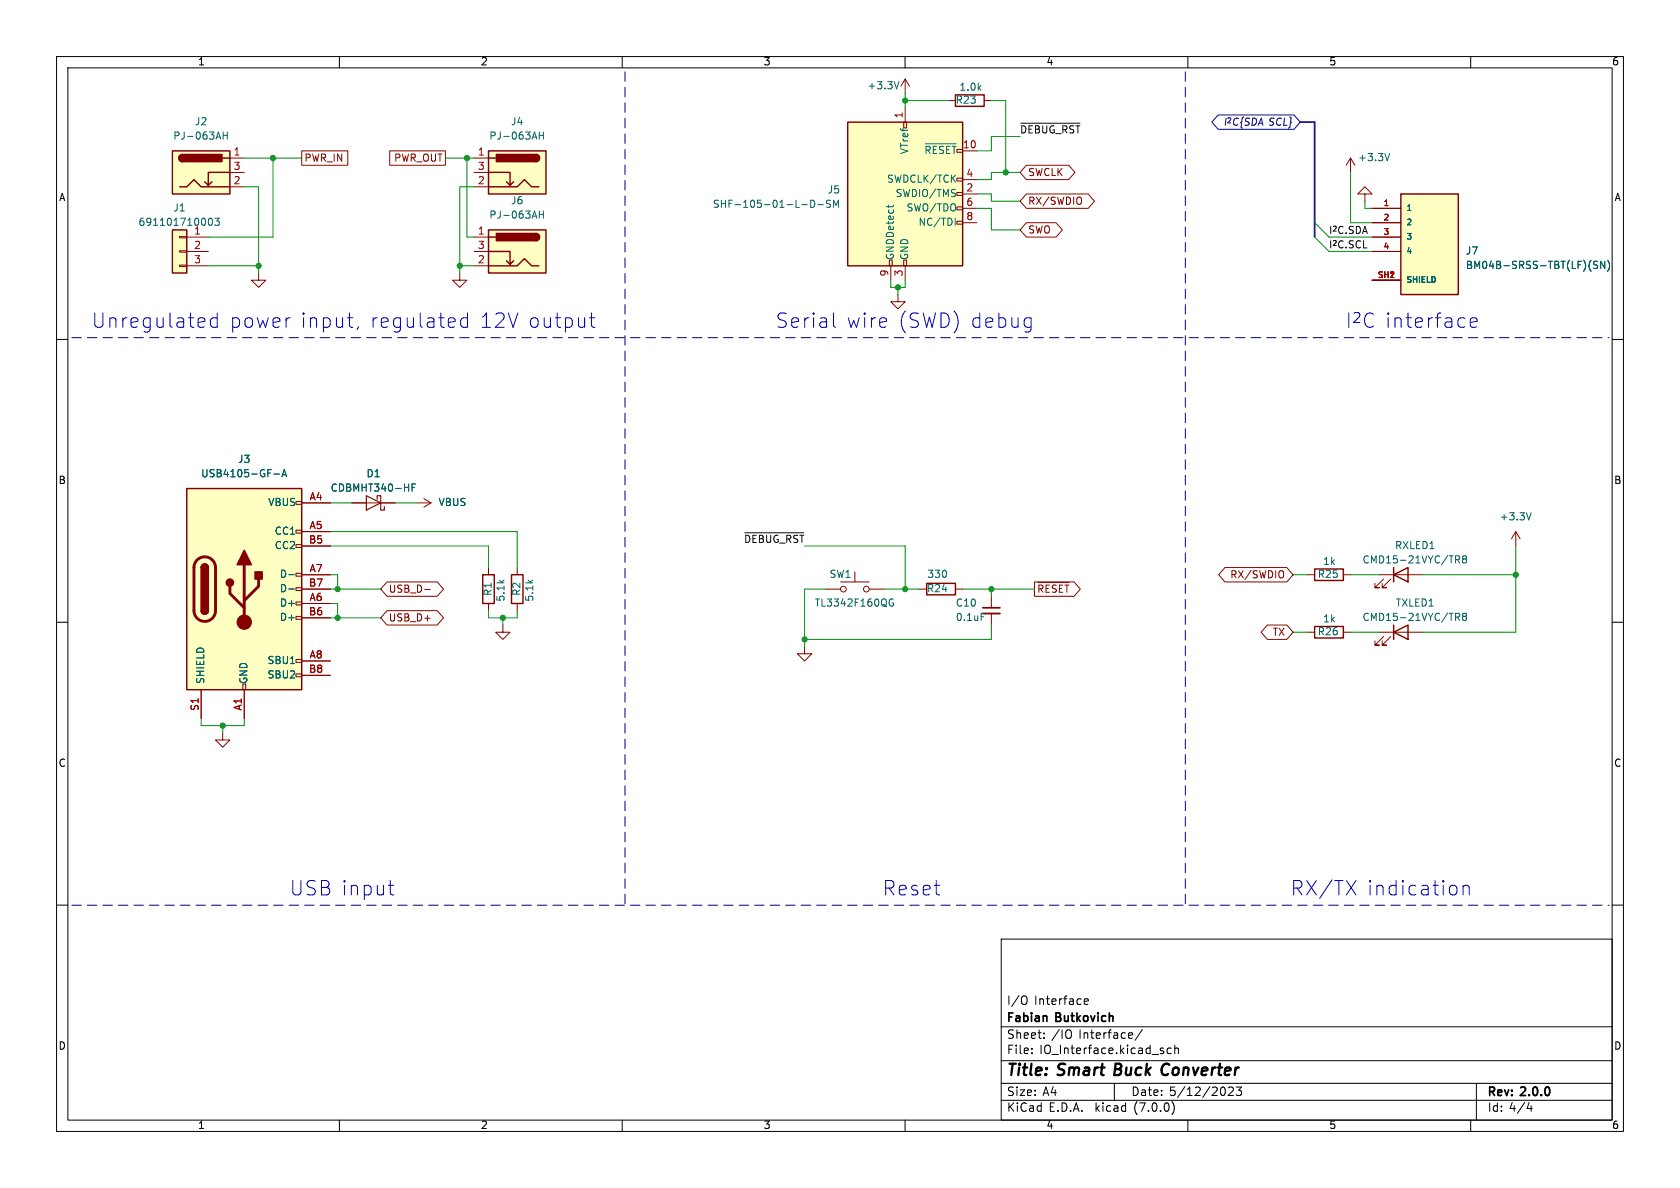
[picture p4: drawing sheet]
<svg xmlns="http://www.w3.org/2000/svg" width="297mm" height="210mm" viewBox="0 0 297 210" stroke-linecap="round" stroke-linejoin="round" font-family="sans-serif">
<g fill="none" stroke="#000" stroke-width=".18">
<path d="M10 10h277v190h-277zM12 12h273v186h-273zM60 10v2M110 10v2M160 10v2M210 10v2M260 10v2M10 60h2M285 60h2M10 110h2M285 110h2M10 160h2"/>
<path d="M285 160h2M177 166h108v32h-108zM181.4 176.1a1.06 1.06 0 0 1 0 1.4M191.7 177.1l.7-.2-.1-.3h-.4l-.2 .2 .1 .7h.5M60 198v2M110 198v2M160 198v2M177 194.5h108M177 191.5h108M177 187.5h108M177 181.5h108M182.4 186.1v.2"/>
<path d="M182.4 185.3v.2M184.6 183.4v.2M184.6 182.6v.2M189.3 182.3v1M197 191.5v3M200.2 182.6v.3l-.7 .2M201.9 182l-1.2 1.9M205.7 185.8v.4M207 185.3h-.4l-.3 .2v.5l.2 .2h.5M207.2 194.8a1.74 1.74 0 0 1 0 2.2M207.7 185.4l.2-.1h.4v1M207.7 184.8v1.5"/>
<path d="M210 198v2M217.2 192.3l.6-.1 .2 .1v.3l-.9 1.1h.9M218.5 192.2h1l-.5 .5 .4 .2v.6l-.2 .2h-.4l-.3-.2M260 198v2M261 191.5v6.5M270 196h.9M270.7 195.5v1"/>
</g>
<g fill="none" stroke="#840000" stroke-width=".18">
<path d="M160 14v2.5M160 19.1v2.5M160 14l-.7 1.2M160 14l.8 1.2M167.6 17.8h1.3M174 17.8h1.3M40.6 27.9h2.6M40.6 33h2.6M40.6 30.5h2.6M53.3 26.7h8.2v2.5h-8.2zM68.9 26.7h9.8v2.5h-9.8zM83.8 27.9h2.6"/>
<path d="M83.8 33h2.6M83.8 30.5h2.6M159.8 21.6h.5v1h-.5zM169.2 31.5h1v.5h-1zM169.2 36.6h1v.5h-1zM169.2 34h1v.5h-1zM169.2 39.1h1v.5h-1zM170.2 36.8h2.5M170.2 39.4h2.5M170.2 26.7h2.5M170.2 34.3h2.5M170.2 31.8h2.5"/>
<path d="M181.5 29.2h7.4l1.1 1.3-1.1 1.3h-7.4l-1.2-1.3zM181.5 34.3h10.9l1.1 1.3-1.1 1.2h-10.9l-1.2-1.2zM181.5 39.4h5.2l1.1 1.2-1.1 1.3h-5.2l-1.2-1.3zM238.8 27.9l-.8 1.3M238.8 27.9v2.6M238.8 27.9l.7 1.3M241.3 34.3h1.3l-1.3-1.3-1.3 1.3h1.3v1.3M242.6 36.8h5M242.6 39.4h5M31.7 46.9h1.3v.2h-1.3zM31.7 44.3h1.3v.3h-1.3zM31.7 41.8h1.3v.2h-1.3z"/>
<path d="M33 41.9h3.8M33 44.5h3.8M33 47h3.8M45.7 48.3v1.2h1.3l-1.3 1.3-1.3-1.3h1.3M81.3 48.3v1.2h1.2l-1.2 1.3-1.3-1.3h1.3M83.8 41.9h2.6M83.8 44.5h2.6M83.8 47h2.6M157.2 46h.5v1h-.5zM157.5 47v2.5M158.7 52.1v1.2h1.3l-1.3 1.3-1.2-1.3h1.2M159.8 46h.5v1h-.5z"/>
<path d="M160 47v2.5M242.6 41.9h5M242.6 44.5h5M242.6 49.5h5M52.3 96.3h1v.5h-1zM52.3 93.7h1v.5h-1zM52.3 88.6h1v.6h-1zM53.3 88.9h5.1M53.3 94h5.1M53.3 96.5h5.1M62.2 88.9h7.6M73.7 88.9h2.5"/>
<path d="M74.9 88.1l1.3 .8M76.2 88.9l-1.3 .8M268 94l-.8 1.3M268 94v2.5M268 94l.7 1.3M52.3 119.1h1v.5h-1zM52.3 116.6h1v.5h-1zM52.3 109h1v.5h-1zM52.3 106.4h1v.5h-1zM52.3 103.9h1v.5h-1zM52.3 101.3h1v.6h-1zM53.3 106.7h5.1"/>
<path d="M53.3 101.6h5.1M53.3 116.8h5.1M53.3 109.2h5.1M53.3 104.1h5.1M53.3 119.4h5.1M68.4 102.9h8.9l1.1 1.2-1.1 1.3h-8.9l-1.1-1.3zM68.4 107.9h8.9l1.1 1.3-1.1 1.3h-8.9l-1.1-1.3zM75.1 104.2h1M86.4 100.3v1.3M86.4 106.7v1.3M88.9 110.5v1.3h1.3l-1.3 1.2-1.3-1.2h1.3M91.4 100.3v1.3"/>
<path d="M91.4 106.7v1.3M142.2 114.3v1.3h1.3l-1.3 1.2-1.2-1.2h1.2M146 104.1h2.6M148.6 102.9h5.1M151.1 101.1v1.8M153.7 104.1h2.5M162.6 104.1h1.2M168.9 104.1h1.3M175.3 105.4v2M175.3 108.5v2M182.9 102.9h7l1.1 1.2-1.1 1.3h-7zM183.5 103h5.5"/>
<path d="M184.4 103.9l-.1-.4-.6-.1v1.3M185.5 103.4h-.6v1.3M186.7 103.5l-.4-.1-.3 .4M187.9 103.4h-.6v1.3M188.3 103.4h.7M188.6 103.4v1.3M216.6 100.3h10.9l1.1 1.3-1.1 1.3h-10.9l-1.2-1.3zM224.1 110.5h3.4l1.1 1.3-1.1 1.2h-3.4l-1.2-1.2zM226.7 100.9a.9 .9 0 0 1 0 1.2M231.1 101.6h1.3M231.1 111.8h1.3M237.5 101.6h1.3"/>
<path d="M237.5 111.8h1.3M243.8 101.6h7.7M243.8 111.8h7.7M244.6 102.4l-1.5 1.5h.7h-.7v-.8M244.6 112.5l-1.5 1.5h.7h-.7v-.7M245.9 102.4l-1.6 1.5h.8h-.8v-.8M245.9 112.5l-1.6 1.5h.8h-.8v-.7M35.6 121.9v5.1M39.4 129.5v1.3h1.2l-1.2 1.3-1.3-1.3h1.3M42.9 120.9h.5v1h-.5zM43.2 121.9v5.1"/>
<circle cx="149.1" cy="104.1" r=".51"/>
<circle cx="153.2" cy="104.1" r=".51"/>
</g>
<g fill="none" stroke="#006464" stroke-width=".18">
<path d="M158.9 14.4l-.4 1.3M37 38.7l.1-.1a.68 .68 0 0 1 .5 .6 .68 .68 0 0 1-.5 .6l-.1-.1-.2-.3zM38 38.6h.8l-.5 .5 .4 .1v.5l-.2 .1-.5-.1M39.5 23.9h.7M39.5 23.3v1.3M40.2 23.3v1.3M95.3 23.3v1.3M95.3 37.3v1.3M95.3 37.9h.8M95.3 23.9h.8M96.1 23.3v1.3M96.1 37.3v1.3"/>
<path d="M143.3 35.4a.64 .64 0 0 1 .7 .6 .64 .64 0 0 1-.7 .7zM144.6 36.2h1M146.8 35.5l-.5-.1-.2 .2 .1 .3 .6 .3v.3l-.2 .2-.5-.1M147.4 36.7v-1.3l.4 .9 .4-.9v1.3M157.1 36.2v.5M157.9 36.2v.2M163.5 25.4h5.5M164.4 26.3l-.1-.4h-.6v1.2M165.6 25.9h-.6v1.2M166.8 25.9h-.5l-.2 .3M168 25.9h-.7v1.2M168.3 25.9h.7"/>
<path d="M168.4 31.5l.5 .7M168.7 25.9v1.2M168.9 38.6v1.2M168.9 30.9l-.7 .8M245.7 27.1l-.5 1.3M282.4 46.2h-.4l-.3 .2 .1 .3 .6 .3v.3l-.2 .2-.5-.1M283.7 46.2v1.3l-.7-1.3v1.3M284.2 46a1.46 1.46 0 0 1 0 1.9M48.4 83.8h1M49.8 84.3l.5-1.3 .4 1.3M50 83.9h.6M72.8 86.2h.5"/>
<path d="M73.4 85.6h-.6v1.2M257.3 98.3h.5l.3 .2-.2 .4h-.6M257.6 98.9l.5 .6M258.8 98.8l-.3-.2 .3-.3h.3l.2 .2-.3 .3M258.8 98.8l-.3 .2 .1 .4 .2 .1h.3l.2-.2-.1-.4-.2-.1M258.8 98.8h.2M270.7 90.6l-.4 1.3M51.1 101.6h.9M51.1 104.1h.9M51.4 117.3h.7M157.7 106.6h.3l-.1 .5h-.5l-.2-.3M157.9 105.9h-.5l-.2 .3"/>
<path d="M173.5 108.4h.6M257.3 108.4h.5l.3 .3-.2 .3-.6 .1M257.6 109.1l.5 .6M258.8 109l-.3-.3 .3-.3 .3 .1 .2 .2-.3 .3M258.8 109l-.3 .2 .1 .4 .2 .1 .3-.1 .2-.2-.1-.3-.2-.1M258.8 109h.2"/>
</g>
<g fill="#ffffc2" stroke="#ffffc2" stroke-width=".18">
<path d="M247.6 34.3h10.2v17.8h-10.2z"/>
<path d="M33 86.4h20.3v35.5h-20.3z"/>
<path d="M149.9 21.6h20.3v25.4h-20.3z"/>
<path d="M86.4 40.6h10.1v7.7h-10.1z"/>
<path d="M86.4 26.7h10.1v7.6h-10.1z"/>
<path d="M30.5 26.7h10.1v7.6h-10.1z"/>
<path d="M30.5 40.6h2.5v7.7h-2.5z"/>
</g>
<g fill="none" stroke="#840000" stroke-width=".25">
<path d="M168.9 16.8h5.1v2h-5.1zM30.5 26.7h10.1v7.6h-10.1zM31.7 33h1.3l1.3-1.2 1.3 1.2h5M32.3 27.3a.64 .64 0 0 0-.7 .6 .64 .64 0 0 0 .7 .7M37.5 32.1l-.7 .7M39.4 27.9h1.2M40.6 30.5h-3.8v2.3l-.6-.7M86.4 26.7h10.1v7.6h-10.1zM86.4 30.5h3.8v2.3l.6-.7M86.4 33h5l1.3-1.2 1.3 1.2h1.2M86.4 27.9h1.2M89.5 32.1l.7 .7"/>
<path d="M94.7 27.3a.64 .64 0 0 1 .7 .6 .64 .64 0 0 1-.7 .7M149.9 21.6h20.3v25.4h-20.3zM247.6 34.3h10.2v17.8h-10.2zM30.5 40.6h2.5v7.7h-2.5zM86.4 40.6h10.1v7.7h-10.1zM86.4 44.5h3.8v2.2l.6-.6M86.4 47h5l1.3-1.3 1.3 1.3h1.2M86.4 41.9h1.2M89.5 46.1l.7 .6M94.7 41.3a.64 .64 0 0 1 .7 .6 .64 .64 0 0 1-.7 .6M33 86.4h20.3v35.5h-20.3zM35.6 108a.64 .64 0 0 0 .6 .6 .64 .64 0 0 0 .6-.6"/>
<path d="M35.6 100.3a.64 .64 0 0 1 .6-.6 .64 .64 0 0 1 .6 .6M85.3 101.6h2.1v5.1h-2.1zM90.4 101.6h2.1v5.1h-2.1zM163.8 103.1h5.1v2.1h-5.1zM232.4 110.7h5.1v2.1h-5.1zM232.4 100.6h5.1v2h-5.1zM246.4 101.6l2.5-1.3v2.6zM246.4 111.8l2.5-1.3v2.5zM246.4 100.3v2.6M246.4 110.5v2.5"/>
</g>
<path d="M34.9 99a1.9 1.9 0 0 1 2-.4 1.9 1.9 0 0 1 1.2 1.7v7.7a1.91 1.91 0 0 1-1.9 1.8 1.91 1.91 0 0 1-1.9-1.8v-7.8l.2-.7zM43.2 99.8v10.2M40.6 103.6v1.3l2.6 2.5M45.7 102.4v1.2l-2.5 2.6" fill="none" stroke="#840000" stroke-width=".51"/>
<g fill="#840000" stroke="#840000" stroke-width=".25">
<path d="M35.6 108h1.2a.64 .64 0 0 1-.6 .6 .64 .64 0 0 1-.6-.6z"/>
<path d="M35.6 100.3h1.2v7.7h-1.2z"/>
<path d="M35.7 99.9a.64 .64 0 0 1 .7-.2 .64 .64 0 0 1 .4 .6h-1.2z"/>
<path d="M43.2 97.3l1.2 2.5h-2.5z"/>
<path d="M45.1 101.1h1.3v1.3h-1.3z"/>
<path d="M94.7 41.3a.64 .64 0 0 1 .7 .6 .64 .64 0 0 1-.7 .6z"/>
<path d="M87.8 41.3h6.9v1.2h-6.9z"/>
<path d="M94.7 27.3a.64 .64 0 0 1 .7 .6 .64 .64 0 0 1-.7 .7z"/>
<path d="M87.8 27.3h6.9v1.3h-6.9z"/>
<path d="M31.8 27.5l.5-.2v1.3a.64 .64 0 0 1-.6-.4 .64 .64 0 0 1 .1-.7z"/>
<path d="M32.3 27.3h6.9v1.3h-6.9z"/>
<circle cx="40.6" cy="103" r=".63"/>
</g>
<circle cx="43.2" cy="110" r="1.27" fill="#840000" stroke="#840000" stroke-width=".18"/>
<path d="M64.8 87.6l2.5 1.3-2.5 1.3zM66.7 88.3v-.7h.6v2.6h.6v-.7" fill="none" stroke="#840000" stroke-width=".2"/>
<path d="M173.7 108.5h3.1" fill="none" stroke="#840000" stroke-width=".33"/>
<path d="M173.7 107.4h3.1" fill="none" stroke="#840000" stroke-width=".3"/>
<path d="M215.4 20.3h13.4l1.1 1.3-1.1 1.3h-13.4l-1.2-1.3z" fill="none" stroke="#000084" stroke-width=".18"/>
<path d="M180.5 21.8h10.4M131.7 94.2h10.4" fill="none" stroke="#0f0f0f" stroke-width=".18"/>
<g fill="none" stroke="#0000c2" stroke-width=".18">
<path d="M38.4 55.3v2.6M38.4 56.3l-.7-.1-.5 .5v.7l.2 .3 .3 .2 .7-.2M63.3 57.7l-.2 .5M82.6 56.3l-.7-.1-.5 .5v.7l.3 .3 .2 .2 .7-.2M82.6 55.3v2.6M104.2 56.2h1M104.6 55.3v2.2l.1 .2 .5 .2M147.3 55.3v2.2l.4 .4M182 56.2l.3 .1M182.3 56.2v2l-.3 .4M182.3 57.7l-.3 .2M259.9 57l1.2-.2-.1-.5-.7-.1-.4 .3v1l.1 .2 .3 .2 .7-.2"/>
<path d="M68.6 156.5h1M69.1 158.1l.5 .1M257.4 156.7l.2 .3v.7l-.2 .3M258.7 156.7a.63 .63 0 0 1 1 .2v1.3M258.7 156.5v1.7"/>
</g>
<path d="M110.5 12.7v147.3M209.5 12.7v147.3M12.7 59.7h271.8M12.7 160h271.8" fill="none" stroke="#000084" stroke-width=".18" stroke-dasharray="1.7 1.1"/>
<path d="M229.9 21.6h2.5v20.3" fill="none" stroke="#000084" stroke-width=".3"/>
<g fill="none" stroke="#009600" stroke-width=".18">
<path d="M160 17.8h7.6M160 16.5v2.6M175.3 17.8h2.5v12.7M43.2 33h2.5v15.3M43.2 27.9h10.1M48.3 27.9v14h-11.5M78.7 27.9h5.1M82.5 27.9v14h1.3M83.8 33h-2.5v15.3M172.7 34.3h2.6v1.3h5M172.7 36.8h2.6v3.8h5M180.3 24.1h-5v2.6h-2.6"/>
<path d="M180.3 30.5h-5v1.3h-2.6M232.4 39.4l2.5 2.5h7.7M238.8 30.5v8.9h3.8M241.3 35.6v1.2h1.3M36.8 47h8.9M81.3 47h2.5M157.5 49.5v1.3h2.5v-1.3M158.7 50.8v1.3M232.4 41.9l2.5 2.6h7.7M58.4 96.5h28v3.8M58.4 88.9h3.8M58.4 94h33v6.3"/>
<path d="M69.8 88.9h3.9M142.2 96.5h17.8v7.6M268 96.5v15.3h-16.5M58.4 101.6h1.3v2.5M58.4 106.7h1.3v2.5M58.4 104.1h8.9M58.4 109.2h8.9M86.4 108v1.2h5v-1.2M88.9 109.2v1.3M146 104.1h-3.8v10.2M156.2 104.1h6.4M170.2 104.1h12.7"/>
<path d="M175.3 104.1v1.3M175.3 110.5v2.5h-33.1M228.6 101.6h2.5M228.6 111.8h2.5M238.8 101.6h5M238.8 111.8h5M251.5 101.6h16.5M35.6 127v1.3h7.6v-1.3M39.4 128.3v1.2"/>
</g>
<g fill="#009600" stroke="#009600" stroke-width=".18">
<circle cx="59.7" cy="109.2" r=".46"/>
<circle cx="59.7" cy="104.1" r=".46"/>
<circle cx="48.3" cy="27.9" r=".46"/>
<circle cx="82.5" cy="27.9" r=".46"/>
<circle cx="39.4" cy="128.3" r=".46"/>
<circle cx="88.9" cy="109.2" r=".46"/>
<circle cx="81.3" cy="47" r=".46"/>
<circle cx="45.7" cy="47" r=".46"/>
<circle cx="142.2" cy="113" r=".46"/>
<circle cx="177.8" cy="30.5" r=".46"/>
<circle cx="158.7" cy="50.8" r=".46"/>
<circle cx="160" cy="17.8" r=".46"/>
<circle cx="175.3" cy="104.1" r=".46"/>
<circle cx="268" cy="101.6" r=".46"/>
<circle cx="160" cy="104.1" r=".46"/>
</g>
<g font-size="3.5" fill="#0000c2">
<text x="16.3" y="58.4">Unregulated</text>
<text x="40.5" y="58.4">power</text>
<text x="52.9" y="58.4">input,</text>
<text x="65.1" y="58.4">regulated</text>
<text x="84.4" y="58.4">12V output</text>
<text x="137.2" y="58.4">Serial</text>
<text x="149.6" y="58.4">wire</text>
<text x="158.6" y="58.4">(SWD) debug</text>
<text x="238" y="58.4">I^{2}C</text>
<text x="244.8" y="58.4">interface</text>
<text x="51.3" y="158.8">USB input</text>
<text x="156.1" y="158.8">Reset</text>
<text x="228.2" y="158.8">RX/TX</text>
<text x="241.6" y="158.8">indication</text>
</g>
<g font-size="2.8">
<text x="178" y="190.8">Title:</text>
<text x="187.1" y="190.8">Smart</text>
<text x="197.7" y="190.8">Buck Converter</text>
</g>
<g font-size="2.1">
<text x="178" y="177.9">I/O</text>
<text x="182.8" y="177.9">Interface</text>
<text x="178" y="183.9">Sheet:</text>
<text x="178" y="181.1">Fabian</text>
<text x="185.9" y="183.9">/IO</text>
<text x="186.8" y="181.1">Butkovich</text>
<text x="190.7" y="183.9">Interface/</text>
<text x="178" y="186.6">File:</text>
<text x="183.8" y="186.6">IO_Interface.kicad_sch</text>
<text x="178" y="196.8">KiCad</text>
<text x="178" y="194">Size:</text>
<text x="184.3" y="194">A4</text>
<text x="185.4" y="196.8">E.D.A.</text>
<text x="193.7" y="196.8">kicad</text>
<text x="200" y="194">Date:</text>
<text x="200.6" y="196.8">(7.0.0)</text>
<text x="206.7" y="194">5/12/2023</text>
<text x="263" y="194.2">Rev:</text>
<text x="263" y="196.8">Id: 4/4</text>
<text x="269" y="194.2">2.0.0</text>
</g>
<g font-size="1.8">
<text x="35" y="11.8">1</text>
<text x="85" y="11.8">2</text>
<text x="135" y="11.8">3</text>
<text x="185" y="11.8">4</text>
<text x="235" y="11.8">5</text>
<text x="285" y="11.8">6</text>
<text x="10.4" y="35.8">A</text>
<text x="285.4" y="35.8">A</text>
<text x="10.3" y="85.8">B</text>
<text x="285.3" y="85.8">B</text>
<text x="10.3" y="135.8">C</text>
<text x="285.3" y="135.8">C</text>
<text x="10.3" y="185.8">D</text>
<text x="285.3" y="185.8">D</text>
<text x="35" y="199.8">1</text>
<text x="85" y="199.8">2</text>
<text x="135" y="199.8">3</text>
<text x="185" y="199.8">4</text>
<text x="235" y="199.8">5</text>
<text x="285" y="199.8">6</text>
</g>
<g font-size="1.8" fill="#006464">
<text x="153.3" y="16.1">+3.3V</text>
<text x="169.5" y="16.3">1.0k</text>
<text x="34.4" y="22.4">J2</text>
<text x="90.3" y="22.4">J4</text>
<text x="168.9" y="18.6">R23</text>
<text x="30.6" y="25">PJ-063AH</text>
<text x="86.4" y="25">PJ-063AH</text>
<text x="160.8" y="27.4" transform="rotate(-90 160.8 27.4)">VTref</text>
<text x="163.3" y="28.1">~{RESET}</text>
<text x="240" y="28.8">+3.3V</text>
<text x="146.3" y="34.5">J5</text>
<text x="156.7" y="32.6">SWDCLK/TCK</text>
<text x="158.2" y="35.1">SWDIO/TMS</text>
<text x="24.4" y="40.2">691101710003</text>
<text x="30.6" y="37.7">J1</text>
<text x="34.3" y="41.7">1</text>
<text x="86.4" y="38.9">PJ-063AH</text>
<text x="90.3" y="36.4">J6</text>
<text x="126" y="37">SHF-105-01-L-D-SM</text>
<text x="160.1" y="37.7">SWO/TDO</text>
<text x="162.3" y="40.2">NC/TDI</text>
<text x="158.3" y="46" transform="rotate(-90 158.3 46)">GNDDetect</text>
<text x="160.8" y="46" transform="rotate(-90 160.8 46)">GND</text>
<text x="259.1" y="45.3">J7</text>
<text x="259.1" y="47.8">BM04B-SRSS-TBT(LF)(SN)</text>
<text x="42" y="82.1">J3</text>
<text x="35.5" y="84.6">USB4105-GF-A</text>
<text x="47.3" y="89.7">VBUS</text>
<text x="58.4" y="87.2">CDBMHT340-HF</text>
<text x="64.7" y="84.6">D1</text>
<text x="77.5" y="89.7">VBUS</text>
<text x="48.4" y="94.8">CC1</text>
<text x="265.1" y="92.3">+3.3V</text>
<text x="48.4" y="97.3">CC2</text>
<text x="233.8" y="100.1">1k</text>
<text x="240.8" y="99.9">CMD15-21VYC/TR8</text>
<text x="246.6" y="97.3">RXLED1</text>
<text x="49.4" y="107.5">D+</text>
<text x="49.4" y="102.4">D-</text>
<text x="49.4" y="105">D-</text>
<text x="87.2" y="105.4" transform="rotate(-90 87.2 105.4)">R1</text>
<text x="89.5" y="106.4" transform="rotate(-90 89.5 106.4)">5.1k</text>
<text x="92.3" y="105.4" transform="rotate(-90 92.3 105.4)">R2</text>
<text x="94.6" y="106.4" transform="rotate(-90 94.6 106.4)">5.1k</text>
<text x="144" y="107.5">TL3342F160QG</text>
<text x="146.6" y="102.4">SW1</text>
<text x="163.8" y="105">R24</text>
<text x="163.9" y="102.4">330</text>
<text x="168.9" y="107.5">C10</text>
<text x="232.9" y="102.4">R25</text>
<text x="246.7" y="107.5">TXLED1</text>
<text x="49.4" y="110">D+</text>
<text x="168.9" y="110">0.1uF</text>
<text x="232.9" y="112.6">R26</text>
<text x="233.8" y="110.3">1k</text>
<text x="240.8" y="110">CMD15-21VYC/TR8</text>
<text x="47.2" y="117.7">SBU1</text>
<text x="36.4" y="120.9" transform="rotate(-90 36.4 120.9)">SHIELD</text>
<text x="44" y="120.9" transform="rotate(-90 44 120.9)">GND</text>
<text x="47.2" y="120.2">SBU2</text>
</g>
<g font-size="1.8" fill="#a90000">
<text x="159.8" y="21" transform="rotate(-90 159.8 21)">1</text>
<text x="41.2" y="27.7">1</text>
<text x="84.4" y="27.7">1</text>
<text x="170.2" y="26.4">10</text>
<text x="41.2" y="32.8">2</text>
<text x="41.2" y="30.2">3</text>
<text x="84.4" y="32.8">2</text>
<text x="84.4" y="30.2">3</text>
<text x="170.8" y="34">2</text>
<text x="170.8" y="31.5">4</text>
<text x="84.4" y="41.7">1</text>
<text x="170.8" y="36.6">6</text>
<text x="170.8" y="39.1">8</text>
<text x="34.3" y="44.2">2</text>
<text x="34.3" y="46.7">3</text>
<text x="84.4" y="46.7">2</text>
<text x="84.4" y="44.2">3</text>
<text x="157.2" y="48.9" transform="rotate(-90 157.2 48.9)">9</text>
<text x="159.8" y="48.9" transform="rotate(-90 159.8 48.9)">3</text>
<text x="54.7" y="88.6">A4</text>
<text x="54.7" y="93.7">A5</text>
<text x="54.6" y="96.3">B5</text>
<text x="54.7" y="101.3">A7</text>
<text x="54.6" y="103.9">B7</text>
<text x="54.7" y="106.4">A6</text>
<text x="54.6" y="109">B6</text>
<text x="54.6" y="119.1">B8</text>
<text x="54.7" y="116.6">A8</text>
<text x="35.3" y="125.7" transform="rotate(-90 35.3 125.7)">S1</text>
<text x="42.9" y="125.7" transform="rotate(-90 42.9 125.7)">A1</text>
</g>
<g font-size="1.8" fill="#0f0f0f">
<text x="180.3" y="23.8">~{DEBUG_RST}</text>
<text x="234.9" y="41.6">I^{2}C.SDA</text>
<text x="234.9" y="44.1">I^{2}C.SCL</text>
<text x="131.4" y="96.2">~{DEBUG_RST}</text>
</g>
<g font-size="1.8" fill="#000084">
<text x="216.2" y="22.5">I^{2}C{SDA</text>
<text x="224.1" y="22.5">SCL}</text>
</g>
<g font-size="1.8" fill="#840000">
<text x="53.8" y="28.9">PWR_IN</text>
<text x="69.5" y="28.9">PWR_OUT</text>
<text x="181.8" y="31.4">SWCLK</text>
<text x="181.8" y="36.5">RX/SWDIO</text>
<text x="181.8" y="41.6">SWO</text>
<text x="68.7" y="105.1">USB_D-</text>
<text x="183.4" y="105.7">~{RESET}</text>
<text x="217.4" y="102.5">RX/SWDIO</text>
<text x="68.7" y="110.1">USB_D+</text>
<text x="224.9" y="112.7">TX</text>
</g>
<g font-size="1.4" fill="#a90000">
<text x="244.5" y="36.6">1</text>
<text x="244.5" y="39.1">2</text>
<text x="244.5" y="41.7">3</text>
<text x="244.5" y="44.2">4</text>
<text x="243.5" y="49.3">SH1</text>
<text x="245.5" y="49.3">2</text>
</g>
<g font-size="1.4" fill="#006464">
<text x="248.7" y="37.5">1</text>
<text x="248.7" y="40.1">2</text>
<text x="248.7" y="42.6">3</text>
<text x="248.7" y="45.1">4</text>
<text x="248.7" y="50.2">SHIELD</text>
</g>
</svg>
